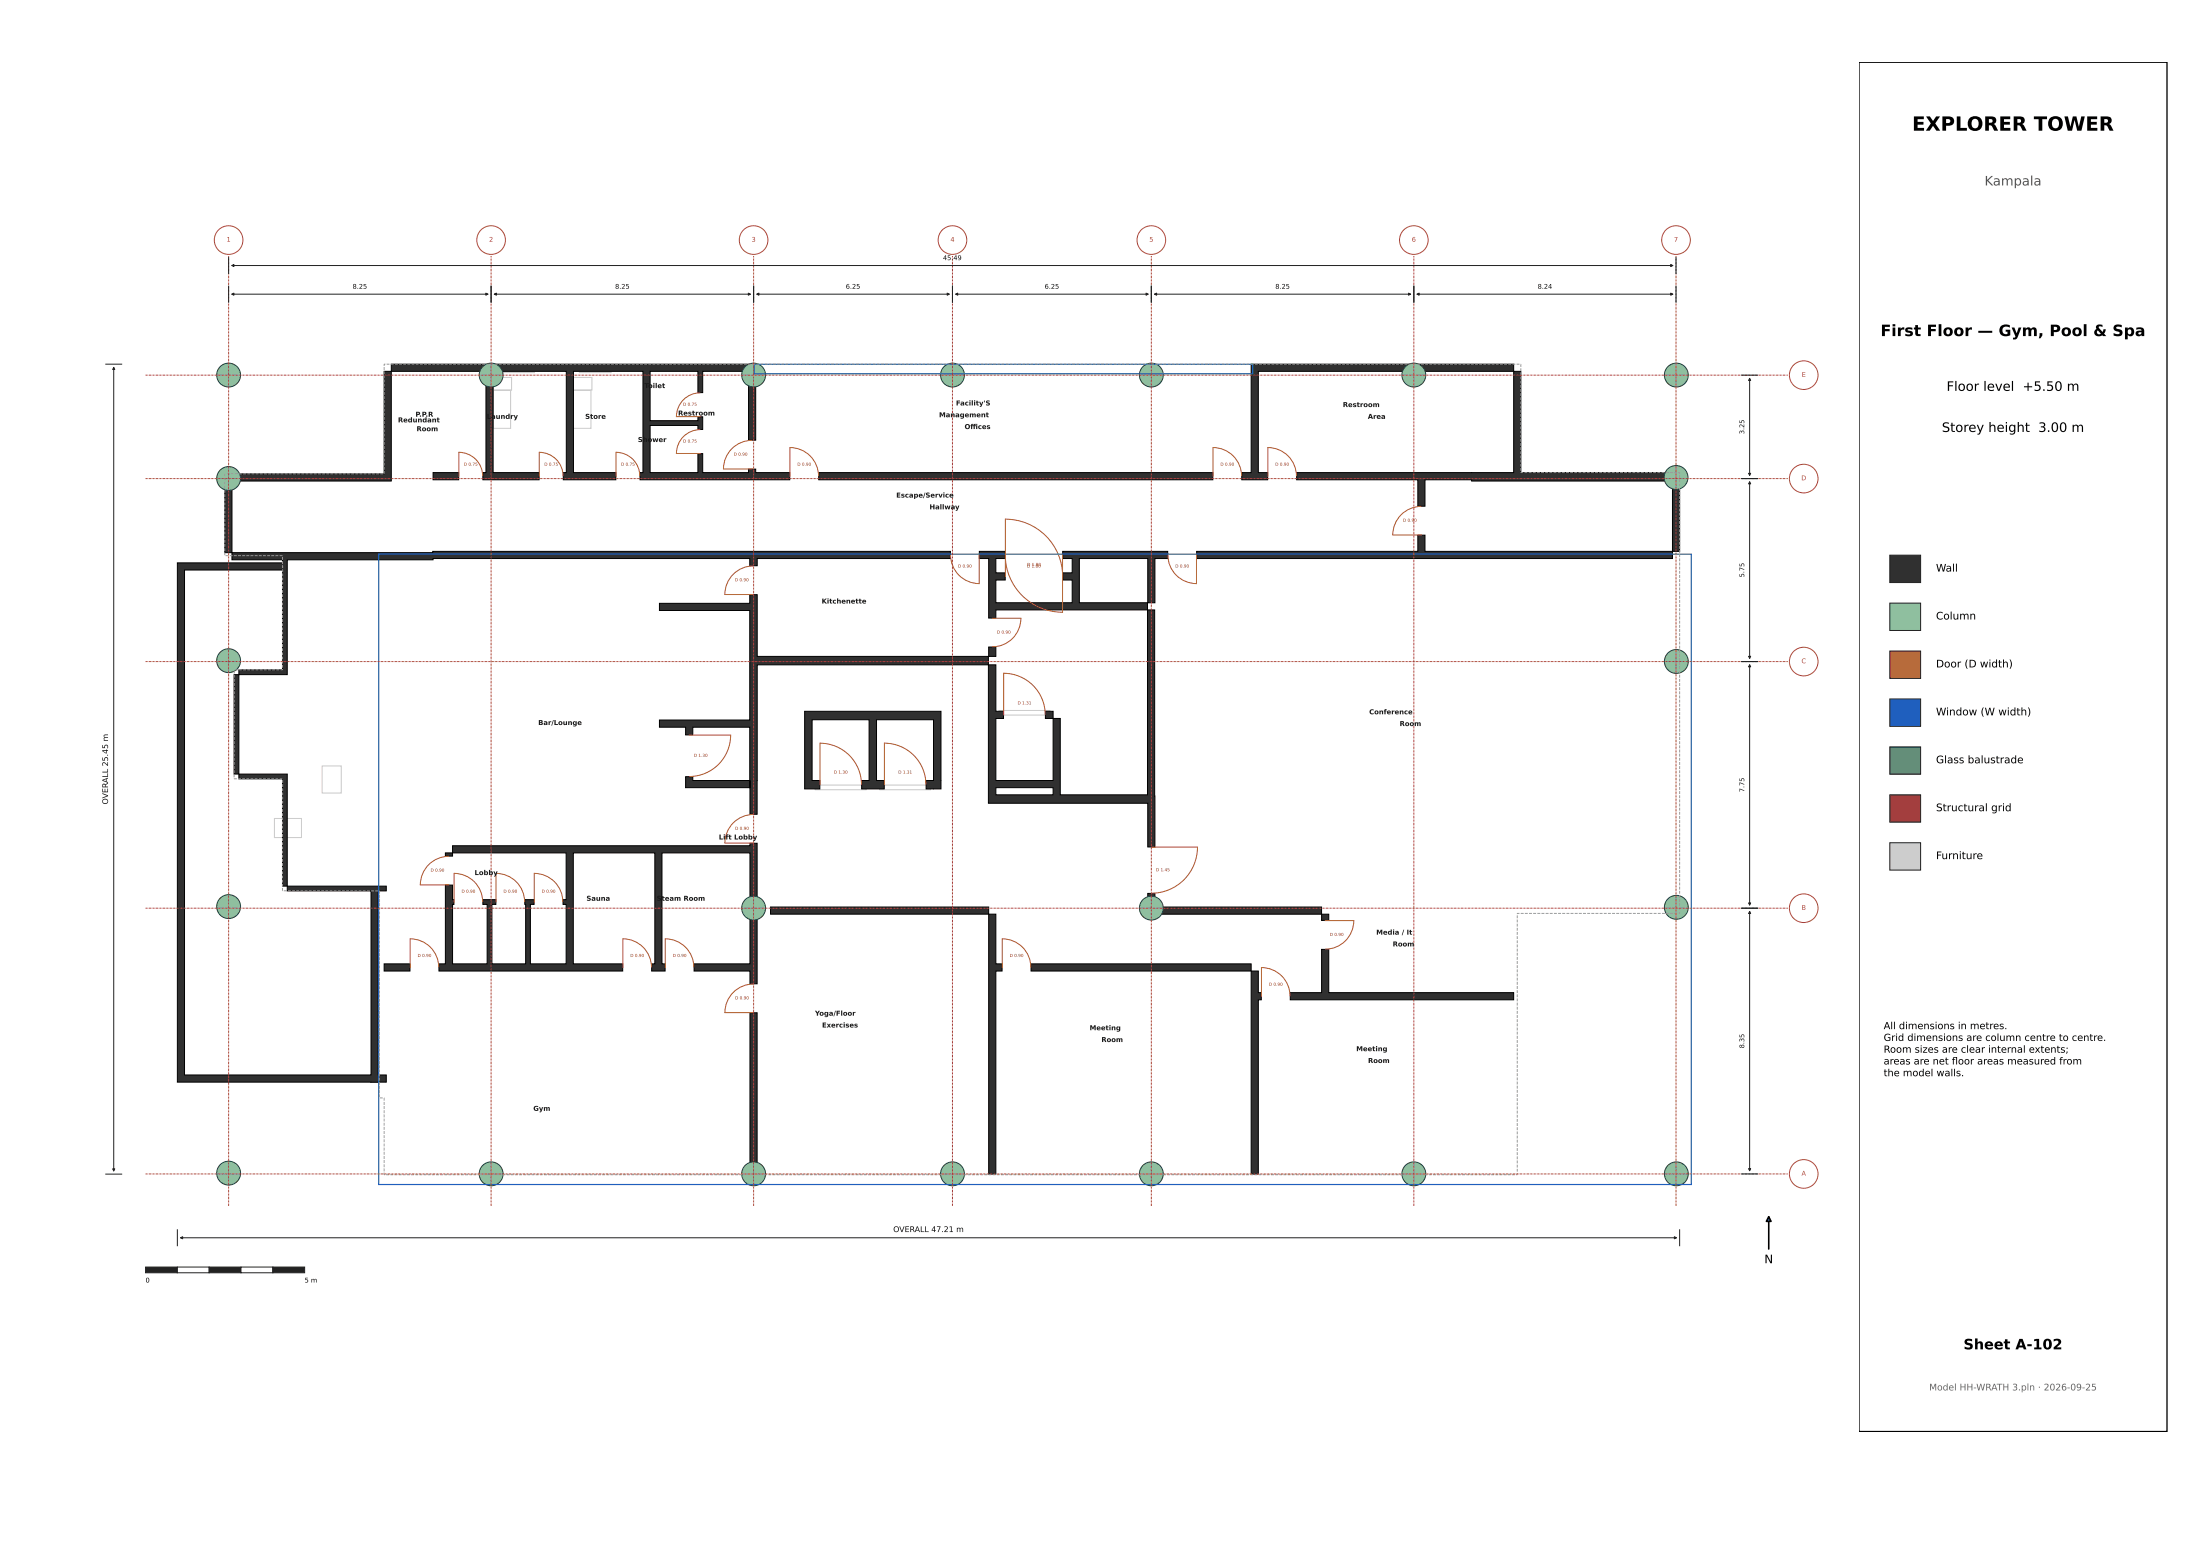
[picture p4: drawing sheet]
<svg xmlns="http://www.w3.org/2000/svg" width="594mm" height="420mm" viewBox="0 0 594 420" stroke-linecap="round" stroke-linejoin="round" font-family="sans-serif">
<path d="M133.2 105.3h4.7v10.4h-4.7zM133.2 101.9h4.9v3.4h-4.9zM135.7 100.4h8.6v.2h-8.6zM154.9 105.3h4.7v10.4h-4.7zM154.9 101.9h4.9v3.4h-4.9zM156.4 100.4h8.6v.2h-8.6zM269.8 191.8h13.7v1.3h-13.7zM87 206.8h5.2v7.3h-5.2zM220.2 212h13.7v1.2h-13.7zM237.5 212h13.8v1.2h-13.8zM74.1 221h7.3v5.1h-7.3z" fill="none" stroke="#c9c9c9" stroke-width=".27"/>
<g fill="#303030" stroke="#000" stroke-width=".27">
<path d="M47.9 152h28.4v-.9h-13.7v-1.9h54.3v-.3h139.8v1.9h-52.2v1.9h-2v-1.9h-85.6v.3h-39.3v31h-13.1v-1.2h11.8v-27h-26.5v136.3h50.4v-49.7h-22.6v-1.2h26.7v1.2h-2.2v49.7h2.2v2h-2.2h-54.2z"/>
<path d="M264.5 148.9h6.9v1.9h-2.5v3.9h2.6v1.9h-2.6v6.1h20.6v-6.1h-2.5v-1.9h2.5v-3.9h-2.5v-1.9h28.3v1.9h-3.4v11.9h-1.9v-11.9h-18.5v11.9h18.4v2h-41v2.2h-1.9v-16.1h-2.5z"/>
<path d="M323.2 148.9h59.7v-4.4h1.9v4.4h66.8v1.9h-128.4z"/>
<path d="M350.2 127.6h58.6v-27.3h1.9v27.3h40.9v2.3h-54.2v-.4h-12.6v7.2h-1.9v-7.2h-32.7z"/>
<path d="M337.9 98.3h70.9v2h-69v27.3h2.5v1.9h-7v-1.9h2.6z"/>
<path d="M221.1 127.6h106.4v1.9h-106.4z"/>
<path d="M105.7 98.3h98.4v20.5h-2v-18.5h-12.3v5.7h-1.3v-5.7h-12.9v13.3h12.9v-1.1h1.3v3.5h-1.3v-1.1h-12.9v12.7h12.9v-5.1h1.3v5.1h12.3v-.9h2v.9h9.2v1.9h-40.5v-1.9h.8v-27.3h-18.7v27.3h11.4v1.9h-14.2v-1.9h.8v-27.3h-19.7v27.3h12.4v1.9h-15.2v-1.9h.8v-27.3h-25.5z"/>
<path d="M116.9 127.6h7v1.9h-7z"/>
<path d="M267 174.7h1.9v2.5h-1.9z"/>
<path d="M178.1 162.9h24.4v-2.3h2v16.6h62.4v2.3h-62.4v40.4h-2v-9.2v2h-17.4v-3h2v1h15.4v-14.4h-15.4v2.1h-2v-2.1h-7v-1.9h24.4v-29.6h-24.4z"/>
<path d="M122.2 228.3h80.3v-.6h2v37.9h-2v-3.4h-15.1v-2h15.1v-29.9h-23.7v29.9h.8v2h-3.6v-2h.8v-29.9h-22v29.9h13.4v2h-49.7v-2h1.8v-21.2h1.9v3.9h.4v1.3h-.4v16h9.4v-16h-1.2v-1.3h3.5v1.3h-1.1v16h9.2v-16h-.3v-1.3h2.5v1.3h-1v16h9.7v-16h-.9v-1.3h.9v-12.6h-30.7z"/>
<path d="M202.5 273.4h2v43.6h-2z"/>
<path d="M103.7 260.2h7v2h-7z"/>
<path d="M120.3 230.3h1.9v.8h-1.9z"/>
<path d="M64.5 209h13.1v30.3h-1.3v-29h-11.8z"/>
<path d="M63.2 182.1h1.3v26.9h-1.3z"/>
<path d="M60.7 129.9h1.9v19.3h-1.9z"/>
<path d="M62.6 127.9h41.1v-27.6h2v29.6h-43.1z"/>
<path d="M267 246.8h1.9v13.4h1.7v2h-1.7v54.8h-1.9z"/>
<path d="M278.4 260.2h59.5v2h-59.5z"/>
<path d="M208.1 244.9h58.9v1.9h-58.9z"/>
<path d="M217.3 192h36.8v21h-4v-2.3h2v-16.4h-15.4v16.4h2.1v2.3h-6.1v-2.3h2v-16.4h-15.4v16.4h2.1v2.3h-4.1z"/>
<path d="M266.9 179.5h2v12.5h2.1v2h-2.1v16.7h15.5v-16.7h1.9v20.6h23.6v-49.9h1.9l.1 64h-1.9v-11.8h-43.1z"/>
</g>
<path d="M268.9 212.7h15.5v1.9h-15.5z" fill="#fff" stroke="#000" stroke-width=".27"/>
<g fill="#303030" stroke="#000" stroke-width=".27">
<path d="M282.3 192h2.1v2h-2.1z"/>
<path d="M310 241.2h1.9v3.7h45v1.9h-46.9z"/>
<path d="M356.9 256.3h1.9v11.7h50v1.9h-60.4v-1.9h8.5z"/>
<path d="M337.9 262.2h1.9v5.8h.8v1.9h-.8v47.1h-1.9z"/>
<path d="M356.9 246.8h1.9v1.7h-1.9z"/>
<path d="M451.6 129.9h2v19h-2z"/>
</g>
<g fill="#8fbf9f" stroke="#1d4d2d" stroke-width=".27">
<circle cx="61.7" cy="316.7" r="3.2"/>
<circle cx="132.6" cy="316.9" r="3.2"/>
<circle cx="203.5" cy="316.9" r="3.2"/>
<circle cx="310.9" cy="316.9" r="3.2"/>
<circle cx="381.8" cy="316.9" r="3.2"/>
<circle cx="452.7" cy="316.9" r="3.2"/>
<circle cx="452.7" cy="245" r="3.2"/>
<circle cx="61.7" cy="244.8" r="3.2"/>
<circle cx="61.7" cy="101.3" r="3.2"/>
<circle cx="132.6" cy="101.3" r="3.2"/>
<circle cx="203.5" cy="101.3" r="3.2"/>
<circle cx="257.2" cy="101.3" r="3.2"/>
<circle cx="310.9" cy="101.3" r="3.2"/>
<circle cx="381.8" cy="101.3" r="3.2"/>
<circle cx="452.7" cy="101.3" r="3.2"/>
<circle cx="257.2" cy="316.9" r="3.2"/>
<circle cx="452.6" cy="128.9" r="3.2"/>
<circle cx="61.7" cy="129.2" r="3.2"/>
<circle cx="61.7" cy="178.4" r="3.2"/>
<circle cx="452.7" cy="178.6" r="3.2"/>
<circle cx="310.9" cy="245.2" r="3.2"/>
<circle cx="203.5" cy="245.2" r="3.2"/>
</g>
<g fill="none" stroke="#b5651d" stroke-width=".27">
<path d="M189.1 116a6.4 6.4 0 0 0-6.4 6.4M189.1 106a6.4 6.4 0 0 0-6.4 6.5M203.1 118.9a7.7 7.7 0 0 0-7.7 7.7M123.9 122.1a6.4 6.4 0 0 1 6.5 6.5M145.6 122.1a6.4 6.4 0 0 1 6.5 6.5M166.3 122.1a6.4 6.4 0 0 1 6.5 6.5M213.3 120.8a7.7 7.7 0 0 1 7.7 7.8M327.6 120.8a7.7 7.7 0 0 1 7.7 7.8M342.4 120.8a7.7 7.7 0 0 1 7.7 7.8M383.8 136.7a7.7 7.7 0 0 0-7.7 7.8M203.5 152.8a7.7 7.7 0 0 0-7.8 7.7M256.7 149.8a7.7 7.7 0 0 0 7.7 7.8"/>
<path d="M271.5 149.8a15.5 15.5 0 0 0 15.4 15.5M271.5 140.2a15.5 15.5 0 0 1 15.5 15.4M315.4 149.8a7.7 7.7 0 0 0 7.7 7.8M275.7 166.9a7.7 7.7 0 0 1-7.7 7.8M197.3 198.5a11.2 11.2 0 0 1-11.2 11.2M271 181.8a11.2 11.2 0 0 1 11.3 11.2M203.5 219.9a7.7 7.7 0 0 0-7.7 7.7M221.4 200.7a11.2 11.2 0 0 1 11.2 11.2M238.8 200.7a11.2 11.2 0 0 1 11.3 11.2M121.2 231.2a7.7 7.7 0 0 0-7.7 7.7M122.6 235.8a7.7 7.7 0 0 1 7.8 7.7M133.9 235.8a7.7 7.7 0 0 1 7.8 7.7"/>
<path d="M144.3 235.8a7.7 7.7 0 0 1 7.7 7.7M323.4 228.7a12.5 12.5 0 0 1-12.5 12.5M110.8 253.5a7.7 7.7 0 0 1 7.7 7.7M168.2 253.5a7.7 7.7 0 0 1 7.7 7.7M179.7 253.5a7.7 7.7 0 0 1 7.7 7.7M270.7 253.5a7.7 7.7 0 0 1 7.7 7.7M365.6 248.6a7.7 7.7 0 0 1-7.7 7.7M203.5 265.7a7.7 7.7 0 0 0-7.7 7.7M340.7 261.2a7.7 7.7 0 0 1 7.7 7.8"/>
</g>
<path d="M203.6 98.4h134.7v2.5h-134.7zM102.3 149.6h354.4v170.2h-354.4z" fill="none" stroke="#1f5fbf" stroke-width=".32"/>
<g fill="none" stroke="#b04040" stroke-width=".27">
<circle cx="61.7" cy="64.8" r="3.9"/>
<circle cx="132.6" cy="64.8" r="3.9"/>
<circle cx="203.5" cy="64.8" r="3.9"/>
<circle cx="257.2" cy="64.8" r="3.9"/>
<circle cx="310.9" cy="64.8" r="3.9"/>
<circle cx="381.8" cy="64.8" r="3.9"/>
<circle cx="452.6" cy="64.8" r="3.9"/>
<circle cx="487.1" cy="101.3" r="3.9"/>
<circle cx="487.1" cy="129.2" r="3.9"/>
<circle cx="487.1" cy="178.6" r="3.9"/>
<circle cx="487.1" cy="245.2" r="3.9"/>
<circle cx="487.1" cy="317" r="3.9"/>
</g>
<path d="M39.3 342.1h8.6v1.5h-8.6z" fill="#222" stroke="#222" stroke-width=".27"/>
<path d="M47.9 342.1h8.6v1.5h-8.6z" fill="#fff" stroke="#222" stroke-width=".27"/>
<path d="M56.5 342.1h8.6v1.5h-8.6z" fill="#222" stroke="#222" stroke-width=".27"/>
<path d="M65.1 342.1h8.6v1.5h-8.6z" fill="#fff" stroke="#222" stroke-width=".27"/>
<g fill="#222" stroke="#222" stroke-width=".27">
<path d="M73.7 342.1h8.6v1.5h-8.6z"/>
<path d="M131.2 79.1l.6 .3-.6 .3z"/>
<path d="M62.6 79.4l.6-.3v.6z"/>
<path d="M202.1 79.1l.5 .3-.5 .3z"/>
<path d="M133.5 79.4l.6-.3v.6z"/>
<path d="M255.8 79.1l.5 .3-.5 .3z"/>
<path d="M204.4 79.4l.5-.3v.6z"/>
<path d="M309.5 79.1l.6 .3-.6 .3z"/>
<path d="M258.1 79.4l.5-.3v.6z"/>
<path d="M380.4 79.1l.5 .3-.5 .3z"/>
<path d="M311.8 79.4l.5-.3v.6z"/>
<path d="M451.2 79.1l.5 .3-.5 .3z"/>
<path d="M382.7 79.4l.5-.3v.6z"/>
<path d="M472.5 246.1l.3 .5h-.6z"/>
<path d="M472.2 315.5h.6l-.3 .6z"/>
<path d="M472.5 179.5l.3 .6h-.6z"/>
<path d="M472.2 243.8h.6l-.3 .6z"/>
<path d="M472.5 130.1l.3 .5h-.6z"/>
<path d="M472.2 177.2h.6l-.3 .6z"/>
<path d="M472.5 102.2l.3 .5h-.6z"/>
<path d="M472.2 127.8h.6l-.3 .6z"/>
<path d="M452.2 333.9l.5 .3-.5 .3z"/>
<path d="M48.8 334.2l.5-.3v.6z"/>
<path d="M30.7 99.2l.3 .6h-.6z"/>
<path d="M30.4 315.6h.6l-.3 .5z"/>
<path d="M451.2 71.4l.5 .3-.5 .3z"/>
<path d="M62.6 71.7l.6-.3v.6z"/>
</g>
<path d="M103.7 127.9v-29.6h307v29.3h42.9v119h-43.9v70.6h-306v-20.8h-1.3l.1-55.9h-26.2v-30.2h-13.1l.1-29.4h13v-30.9h-15.6v-22.1h43" fill="none" stroke="#9a9a9a" stroke-width=".27" stroke-dasharray=".8 .3" stroke-linecap="butt"/>
<g fill="none" stroke="#b5651d" stroke-width=".27">
<path d="M182.7 112.5h6.4M123.9 122.1v6.5M145.6 122.1v6.5M166.3 122.1v6.5M182.7 122.4h6.4M195.4 126.6h7.7M213.3 120.8v7.8M327.6 120.8v7.8M342.4 120.8v7.8M264.4 149.8v7.8M271.5 140.2v15.4M286.9 149.8v15.5"/>
<path d="M323.1 149.8v7.8M376.1 144.5h7.7M195.7 160.5h7.8M268 166.9h7.7M186.1 198.5h11.2M271 181.8v11.2M221.4 200.7v11.2M238.8 200.7v11.2M113.5 238.9h7.7M122.6 235.8v7.7M133.9 235.8v7.7M144.3 235.8v7.7"/>
<path d="M195.8 227.6h7.7M310.9 228.7h12.5M110.8 253.5v7.7M168.2 253.5v7.7M179.7 253.5v7.7M270.7 253.5v7.7M357.9 248.6h7.7M195.8 273.4h7.7M340.7 261.2v7.8"/>
</g>
<path d="M39.3 101.3h443.5M39.3 129.2h443.5M39.3 178.6h443.5M39.3 245.2h443.5M39.3 317h443.5M61.7 325.6v-256.5M132.6 325.6v-256.5M203.5 325.6v-256.5M257.2 325.6v-256.5M310.9 325.6v-256.5M381.8 325.6v-256.5M452.6 325.6v-256.5" fill="none" stroke="#b04040" stroke-width=".27" stroke-dasharray=".6 .1 .1 .1" stroke-linecap="butt"/>
<g fill="none" stroke="#222" stroke-width=".27">
<path d="M61.7 69.5v4.3M61.7 77.3v4.3M62.6 79.4h69.2M62.6 71.7h389.1M132.6 77.3v4.3M133.5 79.4h69.1M203.5 77.3v4.3M204.4 79.4h51.9M257.2 77.3v4.3M258.1 79.4h52M310.9 77.3v4.3M311.8 79.4h69.1"/>
<path d="M381.8 77.3v4.3M382.7 79.4h69M452.6 69.5v4.3M452.6 77.3v4.3M28.6 98.3h4.3M30.7 99.2v216.9M470.3 101.3h4.3M472.5 102.2v26.2M470.3 129.2h4.3M472.5 130.1v47.7M470.3 178.6h4.3M472.5 179.5v64.9"/>
<path d="M470.3 245.2h4.3M472.5 246.1v70M28.6 317h4.3M470.3 317h4.3M47.9 332v4.3M48.8 334.2h403.9M453.6 332v4.3"/>
</g>
<path d="M477.6 328.5v8.7" fill="none" stroke="#000" stroke-width=".42"/>
<path d="M477.6 328.5l.7 1.3h-1.3z" fill="#1f77b4" stroke="#000" stroke-width=".42"/>
<path d="M502 16.8h83.2v369.7h-83.2z" fill="none" stroke="#000" stroke-width=".35"/>
<path d="M510.3 149.9h8.4v7.4h-8.4z" fill="#303030" stroke="#222" stroke-width=".27"/>
<path d="M510.3 162.8h8.4v7.4h-8.4z" fill="#8fbf9f" stroke="#222" stroke-width=".27"/>
<path d="M510.3 175.8h8.4v7.4h-8.4z" fill="#b5651d" stroke="#222" stroke-width=".27"/>
<path d="M510.3 188.7h8.4v7.4h-8.4z" fill="#1f5fbf" stroke="#222" stroke-width=".27"/>
<path d="M510.3 201.7h8.4v7.3h-8.4z" fill="#3a8f5a" stroke="#222" stroke-width=".27"/>
<path d="M510.3 214.6h8.4v7.4h-8.4z" fill="#b04040" stroke="#222" stroke-width=".27"/>
<path d="M510.3 227.5h8.4v7.4h-8.4z" fill="#c9c9c9" stroke="#222" stroke-width=".27"/>
<text font-size="5.3" x="516.4" y="35.3">EXPLORER TOWER</text>
<text font-size="4.2" x="507.8" y="90.7">First Floor — Gym, Pool &amp; Spa</text>
<text font-size="3.9" x="530.2" y="364.3">Sheet A-102</text>
<text font-size="3.5" fill="#555" x="535.9" y="50.1">Kampala</text>
<g font-size="3.5">
<text x="525.7" y="105.5">Floor level +5.50 m</text>
<text x="524.4" y="116.6">Storey height 3.00 m</text>
</g>
<text font-size="3.2" x="476.5" y="341.1">N</text>
<g font-size="2.8">
<text x="522.8" y="154.3">Wall</text>
<text x="522.8" y="167.3">Column</text>
<text x="522.8" y="180.2">Door (D width)</text>
<text x="522.8" y="193.1">Window (W width)</text>
<text x="522.8" y="206.1">Glass balustrade</text>
<text x="522.8" y="219">Structural grid</text>
<text x="522.8" y="232">Furniture</text>
</g>
<g font-size="2.6">
<text x="508.7" y="277.9">All dimensions in metres.</text>
<text x="508.7" y="281.1">Grid dimensions are column centre to centre.</text>
<text x="508.7" y="284.2">Room sizes are clear internal extents;</text>
<text x="508.7" y="287.4">areas are net foor areas measured from</text>
<text x="527.1" y="287.4">l</text>
<text x="508.7" y="290.6">the model walls.</text>
</g>
<text font-size="2.5" fill="#666" x="521" y="375.4">Model HH-WRATH 3.pln · 2026-09-25</text>
<g font-size="2.1" fill="#111">
<text x="29.2" y="217.2" transform="rotate(-90 29.2 217.2)">OVERALL 25.45 m</text>
<text x="241.2" y="332.7">OVERALL 47.21 m</text>
</g>
<g font-size="1.8" fill="#b04040">
<text x="61.2" y="65.3">1</text>
<text x="132.1" y="65.3">2</text>
<text x="202.9" y="65.3">3</text>
<text x="256.7" y="65.3">4</text>
<text x="310.4" y="65.3">5</text>
<text x="381.2" y="65.3">6</text>
<text x="452" y="65.3">7</text>
<text x="486.5" y="101.8">E</text>
<text x="486.4" y="129.7">D</text>
<text x="486.5" y="179.1">C</text>
<text x="486.5" y="245.7">B</text>
<text x="486.5" y="317.4">A</text>
</g>
<g font-size="1.8" fill="#111">
<text x="254.6" y="70.2">45.49</text>
<text x="95.2" y="78">8.25</text>
<text x="166.1" y="78">8.25</text>
<text x="228.4" y="78">6.25</text>
<text x="282.1" y="78">6.25</text>
<text x="344.4" y="78">8.25</text>
<text x="415.2" y="78">8.24</text>
<text x="471" y="117.2" transform="rotate(-90 471 117.2)">3.25</text>
<text x="471" y="155.9" transform="rotate(-90 471 155.9)">5.75</text>
<text x="471" y="213.9" transform="rotate(-90 471 213.9)">7.75</text>
<text x="471" y="283.1" transform="rotate(-90 471 283.1)">8.35</text>
</g>
<g font-size="1.8" fill="#1a1a1a">
<text x="174" y="104.8">Toilet</text>
<text x="112.2" y="112.5">P.P.R</text>
<text x="131.4" y="113.1">Laundry</text>
<text x="158" y="113.1">Store</text>
<text x="183.1" y="112.2">Restroom</text>
<text x="253.6" y="112.7">Management</text>
<text x="258.1" y="109.5">Facility'S</text>
<text x="362.6" y="109.9">Restroom</text>
<text x="369.4" y="113.1">Area</text>
<text x="107.5" y="114">Redundant</text>
<text x="112.5" y="116.4">Room</text>
<text x="172.3" y="119.3">Shower</text>
<text x="260.5" y="115.8">Ofces</text>
<text x="262" y="115.8">f</text>
<text x="262" y="115.8">i</text>
<text x="242" y="134.3">Escape/Service</text>
<text x="251" y="137.5">Hallway</text>
<text x="221.9" y="163">Kitchenette</text>
<text x="145.3" y="195.8">Bar/Lounge</text>
<text x="369.7" y="192.9">Conference</text>
<text x="378" y="196">Room</text>
<text x="194.1" y="226.7">Lift Lobby</text>
<text x="128.1" y="236.3">Lobby</text>
<text x="158.4" y="243.2">Sauna</text>
<text x="177.3" y="243.2">Steam Room</text>
<text x="371.6" y="252.4">Media / It</text>
<text x="376.1" y="255.5">Room</text>
<text x="220.1" y="274.2">Yoga/Floor</text>
<text x="222" y="277.4">Exercises</text>
<text x="294.2" y="278.2">Meeting</text>
<text x="297.4" y="281.3">Room</text>
<text x="366.2" y="283.8">Meeting</text>
<text x="369.4" y="287">Room</text>
<text x="144" y="299.9">Gym</text>
</g>
<g font-size="1.8">
<text x="39.3" y="346.3">0</text>
<text x="82.3" y="346.3">5 m</text>
</g>
<g font-size="1.1" fill="#8a4b12">
<text x="184.5" y="109.6">D 0.75</text>
<text x="184.5" y="119.5">D 0.75</text>
<text x="125.3" y="125.7">D 0.75</text>
<text x="147" y="125.7">D 0.75</text>
<text x="167.7" y="125.7">D 0.75</text>
<text x="198.1" y="123">D 0.90</text>
<text x="215.3" y="125.7">D 0.90</text>
<text x="329.6" y="125.7">D 0.90</text>
<text x="344.4" y="125.7">D 0.90</text>
<text x="378.9" y="140.9">D 0.90</text>
<text x="258.7" y="153.2">D 0.90</text>
<text x="277.4" y="152.8">D 1.80</text>
<text x="317.4" y="153.2">D 0.90</text>
<text x="198.5" y="156.9">D 0.90</text>
<text x="269.2" y="171.1">D 0.90</text>
<text x="274.8" y="190.2">D 1.31</text>
<text x="187.4" y="204.4">D 1.30</text>
<text x="225.2" y="208.9">D 1.30</text>
<text x="242.6" y="208.9">D 1.31</text>
<text x="198.5" y="224.1">D 0.90</text>
<text x="116.3" y="235.4">D 0.90</text>
<text x="312.2" y="235.2">D 1.45</text>
<text x="124.6" y="241">D 0.90</text>
<text x="135.9" y="241">D 0.90</text>
<text x="146.3" y="241">D 0.90</text>
<text x="359.1" y="252.7">D 0.90</text>
<text x="112.8" y="258.4">D 0.90</text>
<text x="170.2" y="258.4">D 0.90</text>
<text x="181.7" y="258.4">D 0.90</text>
<text x="272.7" y="258.4">D 0.90</text>
<text x="198.5" y="269.8">D 0.90</text>
<text x="342.7" y="266.2">D 0.90</text>
</g>
</svg>
